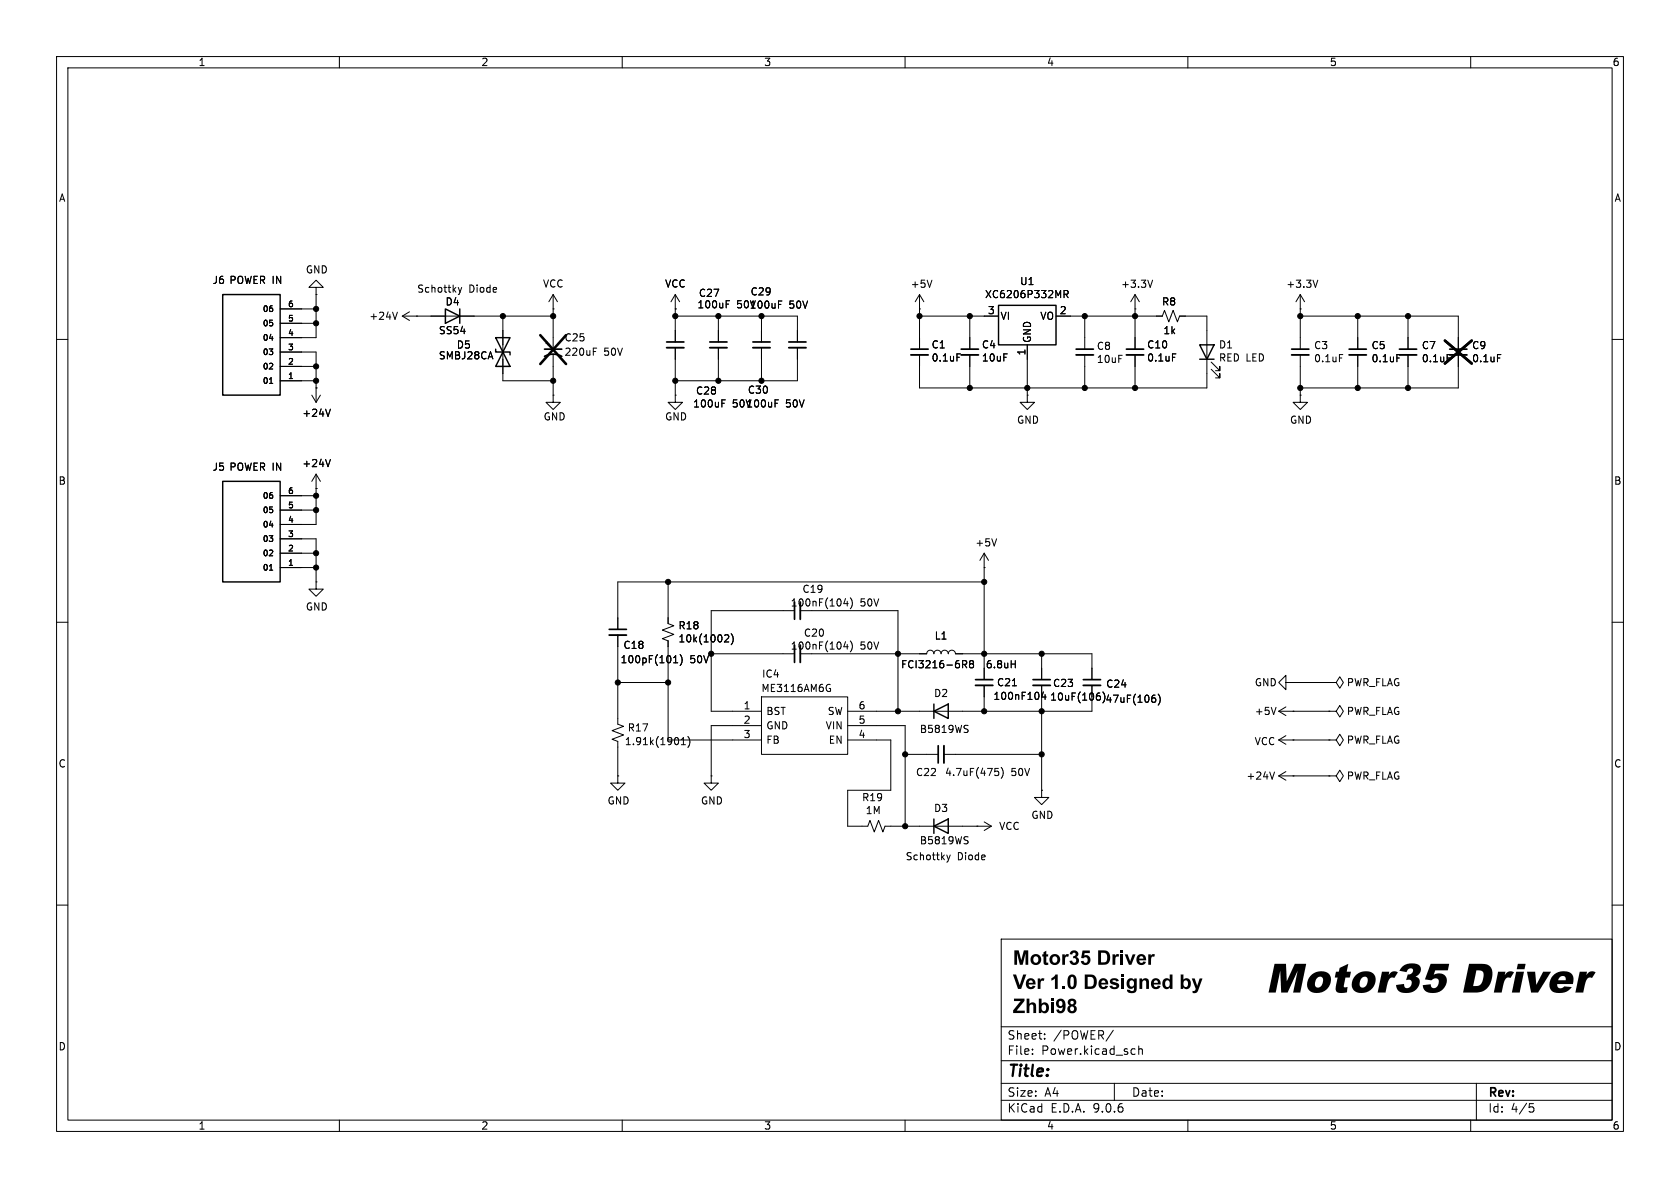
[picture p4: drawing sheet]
<svg xmlns="http://www.w3.org/2000/svg" width="297mm" height="210mm" viewBox="0 0 297 210" stroke-linecap="round" stroke-linejoin="round" font-family="sans-serif">
<g fill="none" stroke="#000" stroke-width=".18">
<path d="M10 10h277v190h-277zM12 12h273v186h-273zM60 10v2M110 10v2M160 10v2M210 10v2M260 10v2M49.5 57.2h6.4M49.5 54.6h6.4M55.9 50.8h-1.3l1.3-1.3 1.2 1.3h-1.2v1.3M55.9 52.1h.1M55.9 52.1v7.6h-6.4"/>
<path d="M70.3 55.2l-.5 1.3M71.1 55.9h26.7M71.1 55.9l1.3 .7M72.4 55.1l-1.3 .8M73.7 55.9h.1M81 50.8l.3 .9M81.3 51.7l-.3 .4M81.6 50.8l-.3 .9M88.9 55.9v11.4h8.9M97.8 54.6h.1M97.8 52.1l-.8 1.2M97.8 52.1l.8 1.2"/>
<path d="M97.8 52.1v9.6M119.4 54.6h.1M119.4 55.9h21.6v4.6M119.4 52.1v8.4M119.4 52.1l-.8 1.2M119.4 52.1l.7 1.2M127 55.9v4.6M128.4 53.8h.4M128.4 53.2h.6M134.6 55.9v4.6M137.6 53.8h.4M137.6 53.2h.6"/>
<path d="M162.6 54.6h.1M162.6 52.1v9.6M162.6 52.1l-.8 1.2M162.6 52.1l.7 1.2M162.6 55.9h13.9M164.8 49.5l-.5 1.3M171.4 55.9v5.8M186.7 55.9h18.8l.4-1 .7 2 .8-2 .8 2 .3-1h4.9v12.7h-50.8v-5.9M188.1 52h.6l.1-.2v-.3l-.7-.1v1.2M188.4 52l.4 .6M191.8 55.9v5.8M200.7 54.6h.1"/>
<path d="M200.7 52.1l-.8 1.2M200.7 52.1l.7 1.2M200.7 52.1v9.6M203.8 49.5l-.5 1.3M229.9 54.6h.1M229.9 55.9h27.9v5.8M229.9 52.1l-.8 1.2M229.9 52.1l.7 1.2M229.9 52.1v9.6M233 49.5l-.5 1.3M240 55.9v5.8M248.9 55.9v5.8"/>
<path d="M10 60h2M47.6 67.8h.6M49.5 67.3h6.4M49.5 64.8h6.4M49.5 62.2h6.4v8.9M55.1 69.9l.8 1.2M55.9 68.6h.1M56.6 69.9l-.7 1.2M58.4 72.3l-.4 1.3M96.5 60.7h.5M96.8 60.5v.5M97.8 69.9v1.2h1.3l-1.3 1.3-1.3-1.3h1.3"/>
<path d="M97.8 69.9h.1M97.8 62.7v7.2M104.9 62.1h.4M104.9 61.5h.6M119.4 69.9v1.2h1.2l-1.2 1.3-1.3-1.3h1.3M119.4 69.9h.1M119.4 61.5v8.4M127 61.5v5.8M127.6 71.3h.4M127.6 70.7h.6M134.6 61.5v5.8M137 71.3h.4"/>
<path d="M137 70.7h.6M141 61.5v5.8h-21.6M169.2 62.6h.6M171.4 62.7v5.9M181.6 69.9v1.2h1.3l-1.3 1.3-1.3-1.3h1.3M181.6 69.9h.1M181.6 61v8.9M191.8 62.7v5.9M200.7 62.7v5.9M207.3 62.6h.6M214.1 65.3l1.5 1.5v-.8v.8h-.7M214.1 64l1.5 1.5v-.7v.7h-.7"/>
<path d="M229.9 69.9v1.2h1.2l-1.2 1.3-1.3-1.3h1.3M229.9 69.9h.1M229.9 62.7v7.2M236.8 62.7h.6M240 62.7v5.9M247 62.7h.6M248.9 62.7v5.9M255.8 62.7h.6M257.8 62.7v5.9h-27.9M264.7 62.7h.6M285 60h2M49.5 95.3h6.4v7.6"/>
<path d="M49.5 97.8h6.4M49.5 90.2h6.4M49.5 87.6h6.4M55.9 86.4h.1M55.9 83.8v8.9h-6.4M55.9 83.8l-.8 1.3M55.9 83.8l.7 1.3M58.4 81.2l-.4 1.3M174 97.8v22.3M174 97.8l-.8 1.3M174 97.8l.8 1.3M176.2 95.2l-.4 1.3"/>
<path d="M10 110h2M47.6 100.8h.6M49.5 100.3h6.4M55.9 102.9v1.2h1.2l-1.2 1.3-1.3-1.3h1.3M55.9 102.9h.1M109.2 112.3v15.7l1 .4-2 .8 2 .7-2 .8 1 .4v6.1M118.1 102.9v7.3l1 .4-2 .8 2 .7-2 .8 1 .4v17.5h16.5M119.1 117.2h.7M119.2 116.2l.2-.3v1.3M120.2 115.7a1.46 1.46 0 0 1 0 1.9M125.7 115.6h14.8M128.3 112.2l.4 .1 .1 .3-.7 .9h.7"/>
<path d="M129.3 112a1.46 1.46 0 0 1 0 2M140.5 108h-14.8v17.7h8.9M143.5 115.6h20.3a.64 .64 0 0 1 .7-.7 .64 .64 0 0 1 .6 .7 .64 .64 0 0 1 .6-.7 .64 .64 0 0 1 .7 .7 .64 .64 0 0 1 .6-.7 .64 .64 0 0 1 .6 .7 .64 .64 0 0 1 .7-.7 .64 .64 0 0 1 .6 .7h24.1v4.5M143.5 108h15.2v17.7M149.5 105.8l-.3 .9h.8M149.5 113.4l-.3 .9h.8M149.8 106.3v.8M149.8 113.9v.9M150.3 105.7a1.46 1.46 0 0 1 0 1.9M150.3 113.3a1.46 1.46 0 0 1 0 1.9M170.2 116.8h.5l.2 .2-.1 .4h-.6M170.5 117.4l.4 .7"/>
<path d="M171.6 117.3l-.2-.2 .2-.3h.3l.2 .2-.2 .3M171.6 117.3l-.2 .3v.3l.2 .2 .4-.1 .1-.2v-.2l-.2-.3M171.6 117.3h.3M174 100.3h.1M174 102.9h-64.8v8.4M184.1 115.6v4.5M285 110h2M109.2 137.2v1.2h1.3l-1.3 1.3-1.3-1.3h1.3M109.2 137.2h.1M109.2 120.7h8.9M120.5 131.6h.7M120.5 130.7l.3-.3v1.2"/>
<path d="M121.6 130.2a1.46 1.46 0 0 1 0 1.9M125.7 137.2v1.2h1.3l-1.3 1.3-1.2-1.3h1.2M125.7 137.2h.1M134.6 123.2h15.3v10.2h-15.3zM134.6 128.3h-8.9v8.9M146.5 121h.3M146.6 121.7h.2v.4l-.2 .1M149.9 130.8h7.6v8.9h-7.6v6.4h3.5l.4-1.1 .8 2.1 .7-2.1 .8 2.1 .4-1h18.8M149.9 128.3h10.1v17.8M160 133.4h5.9M166.9 133.4h17.2M170.9 128.9l.2 .2-.2 .4"/>
<path d="M171 128.2l.1 .1M174 121.2v4.5M175.9 135.8h.6M176 136.3h.3l.3 .3-.1 .4-.5 .1M177 135.7a1.46 1.46 0 0 1 0 1.9M179 121.2h.7M184.1 139.7v1.3h1.3l-1.3 1.2-1.2-1.2h1.2M184.1 139.7h.1M184.1 121.2v18.5M184.5 122.3l-.3 .9h.7M184.8 122.8v.8M193 121.2v4.5h-43.1"/>
<path d="M194.1 123h.2l.2 .2v.4l-.4 .2M194.2 122.5h.2M195 122.4l.2 .2M203.8 123.4h.3l.2 .2v.4l-.5 .2M204 122.9h.2M204.8 122.7a1.46 1.46 0 0 1 0 1.9M225.3 136.5l-.4 1.2M225.6 125l-.4 1.3M226.1 130.8l1.2 .8M226.1 130.8h8.8M226.1 137.2l1.2 .7M226.1 137.2h8.8"/>
<path d="M226.1 125.7l1.2 .8M226.1 125.7h8.8M227.3 120.7v-1.3l-1.2 1.3 1.2 1.2v-1.2h1.3M227.3 130l-1.2 .8M227.3 136.4l-1.2 .8M227.3 125l-1.2 .7M228.6 130.8h.1M228.6 137.2h.1M228.6 125.7h.1M228.6 120.7h.1M228.6 120.7h6.3M234.9 137.2h1.3l.7-1.1 .6 1.1-.6 1-.7-1"/>
<path d="M234.9 137.2h.1M234.9 120.7h1.3l.7-1.1 .6 1.1-.6 1-.7-1M234.9 120.7h.1M234.9 125.7h1.3l.7-1 .6 1-.6 1-.7-1M234.9 125.7h.1M234.9 130.8h1.3l.7-1 .6 1-.6 1-.7-1M234.9 130.8h.1M167.4 151.1l.3 .9M167.7 152l-.3 .4M168 151.1l-.3 .9M170.9 148.6l.2 .2-.2 .4M171 147.9l.1 .1"/>
<path d="M172.7 146.1h.1M174 145.3l1.3 .8M175.3 146.1l-1.3 .7M10 160h2M177 166h108v32h-108zM285 160h2M60 198v2M110 198v2M160 198v2M177 194.5h108M177 191.5h108M177 187.5h108"/>
<path d="M177 181.5h108M182.5 186.3v.1M182.5 185.5v.1M184.7 183.6v.1M184.7 182.8v.1M196.8 182.1l-1.3 2M197 191.5v3M200.2 185.4l.5 .1M200.7 186.3l-.5 .1M201.3 185.5l.2-.1 .4 .1 .1 .9M201.3 184.9v1.5M210 198v2"/>
<path d="M260 198v2M261 191.5v6.5M270.4 195.1h.7M270.5 195.7h.4l.3 .3-.2 .5-.5 .1"/>
</g>
<g fill="none" stroke="#000" stroke-width=".25">
<path d="M39.4 52.1h10.1v17.8h-10.1zM78.7 54.6l2.6 1.3-2.6 1.3zM81.3 54.6v2.6M87.6 59.7h2.6l-1.3 2.5zM176.5 54h10.2v7h-10.2zM87.6 61.7v.5h2.6v.5M88.9 62.2l1.3 2.6h-2.6zM212.1 61h2.5l-1.2 2.5zM212.1 63.5h2.5M39.4 85.1h10.1v17.8h-10.1zM165.1 125.7l2.5-1.2v2.5zM165.1 124.5v2.5"/>
<path d="M165.1 146.1l2.5-1.3v2.5zM165.1 144.8v2.5"/>
</g>
<g fill="none" stroke="#000" stroke-width=".3">
<path d="M96.3 63a3.2 3.2 0 0 1 3 0M96.3 61.7h3M117.9 60.5h3M125.5 60.5h3M133.1 60.5h3M139.4 60.5h3.1M161 61.7h3.1M169.9 61.7h3.1M190.2 61.7h3.1M199.1 61.7h3.1M228.3 61.7h3.1M238.5 61.7h3.1"/>
<path d="M247.4 61.7h3M256.3 61.7h3M107.7 111.3h3M140.5 106.4v3.1M140.5 114v3.1M165.9 131.8v3.1M172.5 120.1h3M182.6 120.1h3.1M191.5 120.1h3.1"/>
</g>
<g fill="none" stroke="#000" stroke-width=".33">
<path d="M117.9 61.5h3M125.5 61.5h3M133.1 61.5h3M139.4 61.5h3.1M161 62.7h3.1M169.9 62.7h3.1M190.2 62.7h3.1M199.1 62.7h3.1M228.3 62.7h3.1M238.5 62.7h3.1M247.4 62.7h3M256.3 62.7h3"/>
<path d="M107.7 112.3h3M141.5 106.4v3.1M141.5 114v3.1M166.9 131.8v3.1M172.5 121.2h3M182.6 121.2h3.1M191.5 121.2h3.1"/>
</g>
<path d="M95.5 59.2l4.6 5.1M100.1 59.2l-4.6 5.1M255.4 60.2l4.8 4.1M260.2 60.2l-4.8 4.1" fill="none" stroke="#000" stroke-width=".46"/>
<path d="M252.9 170.4h3.3l-.2 1.1h-2.3l-.2 .8a1.44 1.44 0 0 1 1.7 0 1.44 1.44 0 0 1 .5 1.7 2.45 2.45 0 0 1-3.9 1l-.3-.9 1.4-.1a.65 .65 0 0 0 .6 .7 .65 .65 0 0 0 .8-.6v-.3a.64 .64 0 0 0-.2-.8 .64 .64 0 0 0-.8 .1l-.2 .2-1.2-.2zM279.3 171.8h1.3l-.2 .6a1.11 1.11 0 0 1 1.7-.5l-.6 1-.4-.1-.3 .1a2 2 0 0 0-.6 1.3l-.3 1.3h-1.4z" fill="#000"/>
<g fill="#000" stroke="#000" stroke-width=".18">
<circle cx="55.9" cy="54.6" r=".46"/>
<circle cx="55.9" cy="57.2" r=".46"/>
<circle cx="88.9" cy="55.9" r=".46"/>
<circle cx="97.8" cy="55.9" r=".46"/>
<circle cx="119.4" cy="55.9" r=".46"/>
<circle cx="127" cy="55.9" r=".46"/>
<circle cx="134.6" cy="55.9" r=".46"/>
<circle cx="162.6" cy="55.9" r=".46"/>
<circle cx="171.4" cy="55.9" r=".46"/>
<circle cx="191.8" cy="55.9" r=".46"/>
<circle cx="200.7" cy="55.9" r=".46"/>
<circle cx="229.9" cy="55.9" r=".46"/>
<circle cx="240" cy="55.9" r=".46"/>
<circle cx="248.9" cy="55.9" r=".46"/>
<circle cx="55.9" cy="67.3" r=".46"/>
<circle cx="55.9" cy="64.8" r=".46"/>
<circle cx="97.8" cy="67.3" r=".46"/>
<circle cx="119.4" cy="67.3" r=".46"/>
<circle cx="127" cy="67.3" r=".46"/>
<circle cx="134.6" cy="67.3" r=".46"/>
<circle cx="171.4" cy="68.6" r=".46"/>
<circle cx="181.6" cy="68.6" r=".46"/>
<circle cx="191.8" cy="68.6" r=".46"/>
<circle cx="200.7" cy="68.6" r=".46"/>
<circle cx="229.9" cy="68.6" r=".46"/>
<circle cx="240" cy="68.6" r=".46"/>
<circle cx="248.9" cy="68.6" r=".46"/>
<circle cx="55.9" cy="90.2" r=".46"/>
<circle cx="55.9" cy="87.6" r=".46"/>
<circle cx="55.9" cy="97.8" r=".46"/>
<circle cx="55.9" cy="100.3" r=".46"/>
<circle cx="118.1" cy="102.9" r=".46"/>
<circle cx="125.7" cy="115.6" r=".46"/>
<circle cx="158.7" cy="115.6" r=".46"/>
<circle cx="174" cy="115.6" r=".46"/>
<circle cx="174" cy="102.9" r=".46"/>
<circle cx="184.1" cy="115.6" r=".46"/>
<circle cx="109.2" cy="120.7" r=".46"/>
<circle cx="118.1" cy="120.7" r=".46"/>
<circle cx="158.7" cy="125.7" r=".46"/>
<circle cx="160" cy="133.4" r=".46"/>
<circle cx="174" cy="125.7" r=".46"/>
<circle cx="184.1" cy="125.7" r=".46"/>
<circle cx="184.1" cy="133.4" r=".46"/>
<circle cx="160" cy="146.1" r=".46"/>
</g>
<g font-size="7.1">
<text x="223.8" y="176.3">Motor35</text>
<text x="258.1" y="176.3">Driver</text>
</g>
<g font-size="3.5">
<text x="179.1" y="171">Motor35 Driver</text>
<text x="179.1" y="175.2">Ver 1.0 Designed by</text>
<text x="179.1" y="179.5">Zhbi98</text>
</g>
<text font-size="2.8" x="178" y="190.9">Title:</text>
<g font-size="2.1">
<text x="178" y="184">Sheet:</text>
<text x="186.2" y="184">/POWER/</text>
<text x="178" y="186.7">File:</text>
<text x="184.1" y="186.7">Power.kicad_sch</text>
<text x="178" y="196.9">KiCad</text>
<text x="178" y="194.1">Size:</text>
<text x="184.7" y="194.1">A4</text>
<text x="185.7" y="196.9">E.D.A.</text>
<text x="193.3" y="196.9">9.0.6</text>
<text x="200" y="194.1">Date:</text>
<text x="263" y="194.3">Rev:</text>
<text x="263" y="196.9">Id:</text>
<text x="267.1" y="196.9">4/5</text>
</g>
<g font-size="1.8">
<text x="35" y="11.9">1</text>
<text x="85" y="11.9">2</text>
<text x="135" y="11.9">3</text>
<text x="185" y="11.9">4</text>
<text x="235" y="11.9">5</text>
<text x="285" y="11.9">6</text>
<text x="10.3" y="35.9">A</text>
<text x="285.3" y="35.9">A</text>
<text x="37.5" y="50.4">J6 POWER IN</text>
<text x="54" y="48.5">GND</text>
<text x="73.7" y="51.8">Schottky</text>
<text x="82.9" y="51.8">Diode</text>
<text x="95.9" y="51">VCC</text>
<text x="117.5" y="51">VCC</text>
<text x="123.5" y="52.7">C27</text>
<text x="132.6" y="52.4">C29</text>
<text x="160.9" y="51.1">+5V</text>
<text x="174" y="52.9">XC6206P332MR</text>
<text x="180.2" y="50.6">U1</text>
<text x="198.1" y="51.1">+3.3V</text>
<text x="227.3" y="51.1">+3.3V</text>
<text x="65.2" y="56.7">+24V</text>
<text x="77.5" y="59.3">SS54</text>
<text x="78.7" y="54.2">D4</text>
<text x="123.2" y="54.7">100uF</text>
<text x="130.2" y="54.7">50V</text>
<text x="132.4" y="54.8">100uF</text>
<text x="139.5" y="54.8">50V</text>
<text x="174.6" y="55.6">3</text>
<text x="176.8" y="56.7">VI</text>
<text x="183.8" y="56.7">VO</text>
<text x="187.3" y="55.6">2</text>
<text x="205.3" y="54.2">R8</text>
<text x="205.6" y="59.3">1k</text>
<text x="77.5" y="63.7">SMBJ28CA</text>
<text x="80.7" y="61.8">D5</text>
<text x="99.7" y="63.1">220uF</text>
<text x="99.7" y="60.6">C25</text>
<text x="106.7" y="63.1">50V</text>
<text x="164.6" y="61.8">C1</text>
<text x="164.6" y="64.1">0.1uF</text>
<text x="173.5" y="61.8">C4</text>
<text x="173.5" y="64.1">10uF</text>
<text x="181.4" y="62.9" transform="rotate(-90 181.4 62.9)">1</text>
<text x="182.5" y="60.7" transform="rotate(-90 182.5 60.7)">GND</text>
<text x="193.8" y="62.1">C8</text>
<text x="193.8" y="64.4">10uF</text>
<text x="202.7" y="61.8">C10</text>
<text x="202.7" y="64.1">0.1uF</text>
<text x="215.4" y="61.8">D1</text>
<text x="215.4" y="64.1">RED LED</text>
<text x="232.2" y="61.9">C3</text>
<text x="232.2" y="64.2">0.1uF</text>
<text x="242.4" y="61.9">C5</text>
<text x="242.4" y="64.2">0.1uF</text>
<text x="251.3" y="61.9">C7</text>
<text x="251.3" y="64.2">0.1uF</text>
<text x="260.2" y="61.9">C9</text>
<text x="260.2" y="64.2">0.1uF</text>
<text x="122.9" y="70">C28</text>
<text x="132.1" y="69.8">C30</text>
<text x="53.3" y="73.9">+24V</text>
<text x="96" y="74.5">GND</text>
<text x="117.5" y="74.5">GND</text>
<text x="122.4" y="72.2">100uF</text>
<text x="129.5" y="72.2">50V100uF</text>
<text x="138.9" y="72.2">50V</text>
<text x="179.7" y="75.1">GND</text>
<text x="228" y="75.1">GND</text>
<text x="37.5" y="83.4">J5 POWER IN</text>
<text x="53.3" y="82.8">+24V</text>
<text x="10.3" y="85.9">B</text>
<text x="285.3" y="85.9">B</text>
<text x="172.3" y="96.8">+5V</text>
<text x="139.7" y="107.4">100nF(104)</text>
<text x="141.8" y="105">C19</text>
<text x="152.1" y="107.4">50V</text>
<text x="54" y="108.1">GND</text>
<text x="119.8" y="113.8">10k(1002)</text>
<text x="119.8" y="111.5">R18</text>
<text x="142" y="112.8">C20</text>
<text x="165.1" y="113.3">L1</text>
<text x="109.6" y="117.4">100pF(101)</text>
<text x="110.1" y="114.9">C18</text>
<text x="122" y="117.4">50V</text>
<text x="134.6" y="120">IC4</text>
<text x="139.7" y="115">100nF(104)</text>
<text x="152.1" y="115">50V</text>
<text x="159.2" y="118.3">FCI3216-6R8</text>
<text x="174.6" y="118.3">6.8uH</text>
<text x="131.4" y="125.5">1</text>
<text x="134.5" y="122.5">ME3116AM6G</text>
<text x="151.7" y="125.5">6</text>
<text x="165" y="123.4">D2</text>
<text x="175.5" y="123.9">100nF104</text>
<text x="176.2" y="121.5">C21</text>
<text x="185.6" y="124.1">10uF(106)</text>
<text x="186.1" y="121.6">C23</text>
<text x="195.3" y="124.4">47uF(106)</text>
<text x="195.5" y="121.8">C24</text>
<text x="221.7" y="121.5">GND</text>
<text x="238" y="121.5">PWR_FLAG</text>
<text x="110.4" y="131.9">1.91k(1901)</text>
<text x="110.9" y="129.5">R17</text>
<text x="131.4" y="128">2</text>
<text x="131.4" y="130.6">3</text>
<text x="135.4" y="126.6">BST</text>
<text x="135.4" y="129.1">GND</text>
<text x="135.4" y="131.7">FB</text>
<text x="145.9" y="129.1">VIN</text>
<text x="146.2" y="126.6">SW</text>
<text x="146.4" y="131.7">EN</text>
<text x="151.7" y="128">5</text>
<text x="151.7" y="130.6">4</text>
<text x="162.5" y="129.8">B5819WS</text>
<text x="221.7" y="131.9">VCC</text>
<text x="221.7" y="126.6">+5V</text>
<text x="238" y="126.6">PWR_FLAG</text>
<text x="238" y="131.7">PWR_FLAG</text>
<text x="10.3" y="135.9">C</text>
<text x="161.8" y="137.4">C22</text>
<text x="167" y="137.4">4.7uF(475)</text>
<text x="178.7" y="137.4">50V</text>
<text x="285.3" y="135.9">C</text>
<text x="107.3" y="142.4">GND</text>
<text x="123.8" y="142.4">GND</text>
<text x="152.3" y="141.8">R19</text>
<text x="165" y="143.7">D3</text>
<text x="220.3" y="138">+24V</text>
<text x="238" y="138">PWR_FLAG</text>
<text x="153" y="144.1">1M</text>
<text x="162.5" y="149.5">B5819WS</text>
<text x="176.5" y="146.9">VCC</text>
<text x="182.2" y="145">GND</text>
<text x="160" y="152.2">Schottky</text>
<text x="169.2" y="152.2">Diode</text>
<text x="10.3" y="185.9">D</text>
<text x="285.3" y="185.9">D</text>
<text x="35" y="199.9">1</text>
<text x="85" y="199.9">2</text>
<text x="135" y="199.9">3</text>
<text x="185" y="199.9">4</text>
<text x="235" y="199.9">5</text>
<text x="285" y="199.9">6</text>
</g>
<g font-size="1.4">
<text x="46.3" y="57.9">05</text>
<text x="46.3" y="55.3">06</text>
<text x="50.8" y="59.4">4</text>
<text x="50.8" y="56.9">5</text>
<text x="50.8" y="54.4">6</text>
<text x="46.3" y="65.5">02</text>
<text x="46.3" y="63">03</text>
<text x="46.3" y="60.4">04</text>
<text x="50.8" y="64.5">2</text>
<text x="50.8" y="62">3</text>
<text x="46.3" y="68">01</text>
<text x="50.8" y="67.1">1</text>
<text x="46.3" y="88.4">06</text>
<text x="50.8" y="89.9">5</text>
<text x="50.8" y="87.4">6</text>
<text x="46.3" y="96">03</text>
<text x="46.3" y="93.4">04</text>
<text x="46.3" y="90.9">05</text>
<text x="50.8" y="95">3</text>
<text x="50.8" y="92.5">4</text>
<text x="46.3" y="101.1">01</text>
<text x="46.3" y="98.5">02</text>
<text x="50.8" y="100.1">1</text>
<text x="50.8" y="97.5">2</text>
</g>
</svg>
